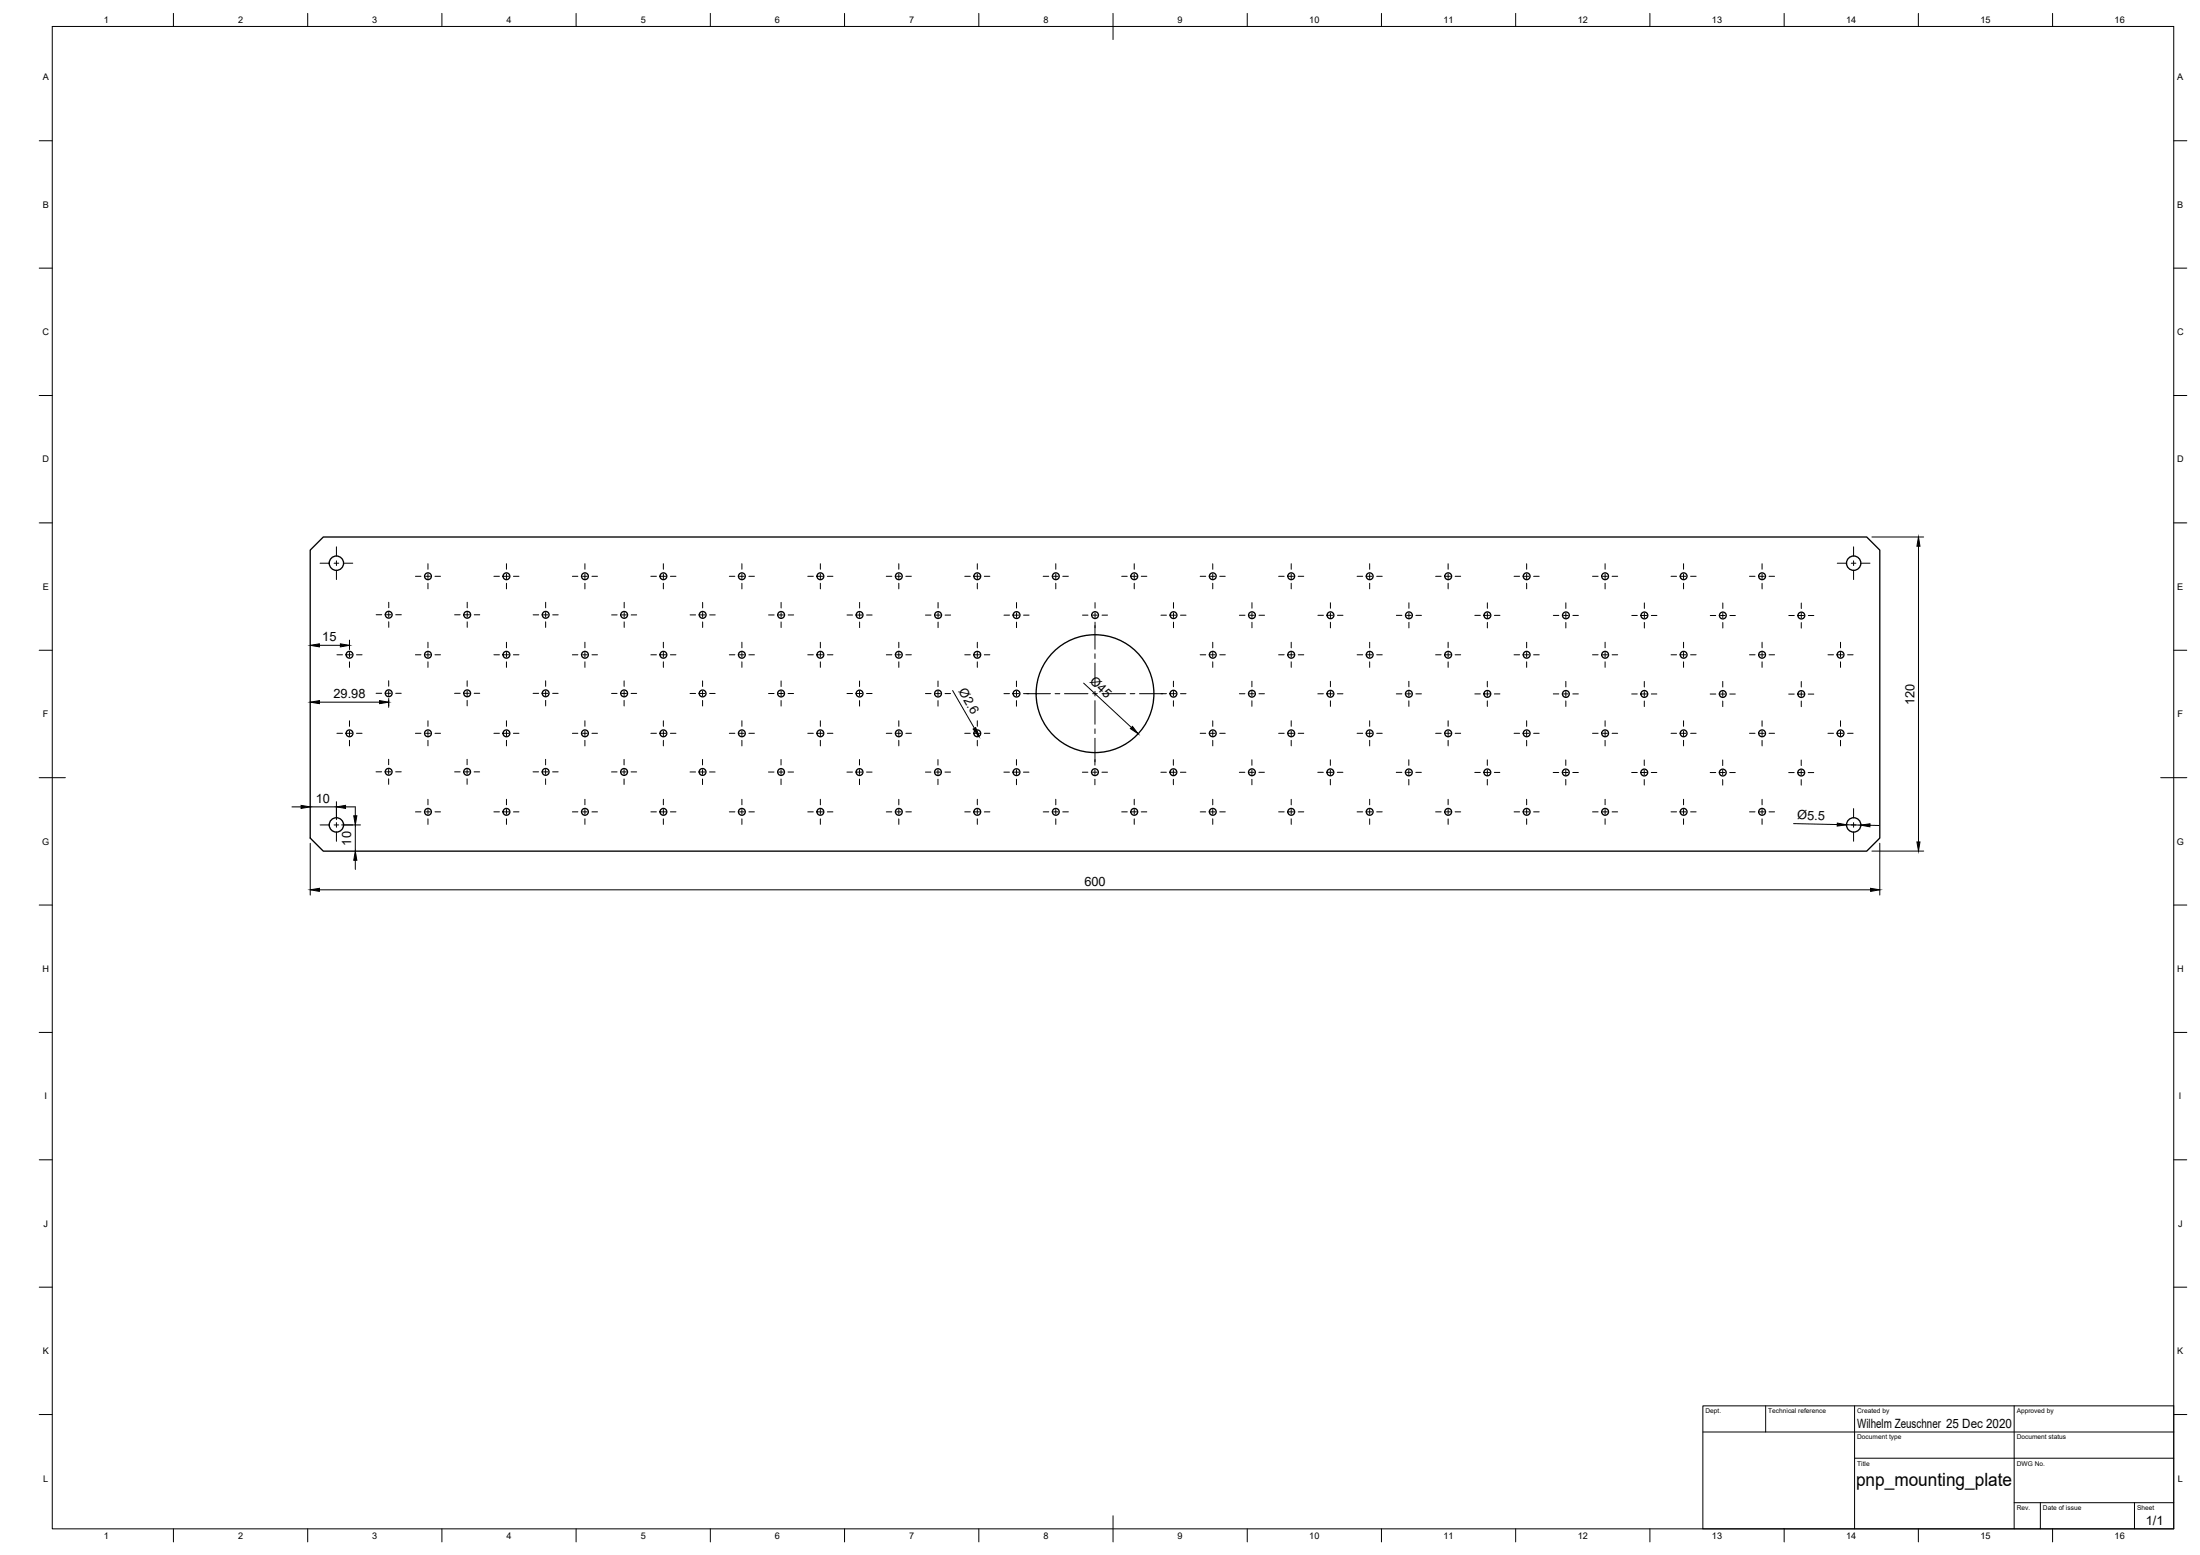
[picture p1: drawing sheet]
<svg xmlns="http://www.w3.org/2000/svg" width="841mm" height="594mm" viewBox="0 0 841 594" stroke-linecap="round" stroke-linejoin="round" font-family="sans-serif">
<!-- layer: Visible -->
<g fill="none" stroke="#000" stroke-width=".51">
<path d="M123.6 205.2h590l5 5v110l-5 5h-590l-5-5v-110z"/>
<circle cx="128.6" cy="215.2" r="2.74"/>
<circle cx="708.6" cy="215.2" r="2.74"/>
<circle cx="148.6" cy="234.8" r="1.3"/>
<circle cx="163.6" cy="220.2" r="1.3"/>
<circle cx="178.6" cy="234.9" r="1.3"/>
<circle cx="193.6" cy="220.2" r="1.3"/>
<circle cx="208.6" cy="234.9" r="1.3"/>
<circle cx="223.6" cy="220.2" r="1.3"/>
<circle cx="238.6" cy="234.9" r="1.3"/>
<circle cx="253.6" cy="220.2" r="1.3"/>
<circle cx="268.6" cy="234.9" r="1.3"/>
<circle cx="283.6" cy="220.2" r="1.3"/>
<circle cx="298.6" cy="234.9" r="1.3"/>
<circle cx="313.6" cy="220.2" r="1.3"/>
<circle cx="328.6" cy="235" r="1.3"/>
<circle cx="343.6" cy="220.2" r="1.3"/>
<circle cx="358.6" cy="235" r="1.3"/>
<circle cx="373.6" cy="220.2" r="1.3"/>
<circle cx="388.6" cy="235" r="1.3"/>
<circle cx="403.6" cy="220.2" r="1.3"/>
<circle cx="418.6" cy="235" r="1.3"/>
<circle cx="433.6" cy="220.2" r="1.3"/>
<circle cx="448.6" cy="235" r="1.3"/>
<circle cx="463.6" cy="220.2" r="1.3"/>
<circle cx="478.6" cy="235" r="1.3"/>
<circle cx="493.6" cy="220.2" r="1.3"/>
<circle cx="508.6" cy="235.1" r="1.3"/>
<circle cx="523.6" cy="220.2" r="1.3"/>
<circle cx="538.6" cy="235.1" r="1.3"/>
<circle cx="553.6" cy="220.2" r="1.3"/>
<circle cx="568.6" cy="235.1" r="1.3"/>
<circle cx="583.6" cy="220.2" r="1.3"/>
<circle cx="598.6" cy="235.1" r="1.3"/>
<circle cx="613.6" cy="220.2" r="1.3"/>
<circle cx="628.6" cy="235.1" r="1.3"/>
<circle cx="643.6" cy="220.2" r="1.3"/>
<circle cx="658.6" cy="235.1" r="1.3"/>
<circle cx="673.6" cy="220.2" r="1.3"/>
<circle cx="688.6" cy="235.2" r="1.3"/>
<circle cx="133.6" cy="250.2" r="1.3"/>
<circle cx="163.6" cy="250.2" r="1.3"/>
<circle cx="193.6" cy="250.2" r="1.3"/>
<circle cx="223.6" cy="250.2" r="1.3"/>
<circle cx="253.6" cy="250.2" r="1.3"/>
<circle cx="283.6" cy="250.2" r="1.3"/>
<circle cx="313.6" cy="250.2" r="1.3"/>
<circle cx="343.6" cy="250.2" r="1.3"/>
<circle cx="373.6" cy="250.2" r="1.3"/>
<circle cx="463.6" cy="250.2" r="1.3"/>
<circle cx="493.6" cy="250.2" r="1.3"/>
<circle cx="523.6" cy="250.2" r="1.3"/>
<circle cx="553.6" cy="250.2" r="1.3"/>
<circle cx="583.6" cy="250.2" r="1.3"/>
<circle cx="613.6" cy="250.2" r="1.3"/>
<circle cx="643.6" cy="250.2" r="1.3"/>
<circle cx="673.6" cy="250.2" r="1.3"/>
<circle cx="703.6" cy="250.2" r="1.3"/>
<circle cx="148.6" cy="264.9" r="1.3"/>
<circle cx="178.6" cy="264.9" r="1.3"/>
<circle cx="208.6" cy="264.9" r="1.3"/>
<circle cx="238.6" cy="264.9" r="1.3"/>
<circle cx="268.6" cy="264.9" r="1.3"/>
<circle cx="298.6" cy="264.9" r="1.3"/>
<circle cx="328.6" cy="265" r="1.3"/>
<circle cx="358.6" cy="265" r="1.3"/>
<circle cx="388.6" cy="265" r="1.3"/>
<circle cx="418.6" cy="265" r="22.5"/>
<circle cx="448.6" cy="265" r="1.3"/>
<circle cx="478.6" cy="265" r="1.3"/>
<circle cx="508.6" cy="265.1" r="1.3"/>
<circle cx="538.6" cy="265.1" r="1.3"/>
<circle cx="568.6" cy="265.1" r="1.3"/>
<circle cx="598.6" cy="265.1" r="1.3"/>
<circle cx="628.6" cy="265.1" r="1.3"/>
<circle cx="658.6" cy="265.1" r="1.3"/>
<circle cx="688.6" cy="265.2" r="1.3"/>
<circle cx="133.6" cy="280.2" r="1.3"/>
<circle cx="148.6" cy="294.9" r="1.3"/>
<circle cx="163.6" cy="280.2" r="1.3"/>
<circle cx="178.6" cy="294.9" r="1.3"/>
<circle cx="193.6" cy="280.2" r="1.3"/>
<circle cx="208.6" cy="294.9" r="1.3"/>
<circle cx="223.6" cy="280.2" r="1.3"/>
<circle cx="238.6" cy="294.9" r="1.3"/>
<circle cx="253.6" cy="280.2" r="1.3"/>
<circle cx="268.6" cy="294.9" r="1.3"/>
<circle cx="283.6" cy="280.2" r="1.3"/>
<circle cx="298.6" cy="294.9" r="1.3"/>
<circle cx="313.6" cy="280.2" r="1.3"/>
<circle cx="328.6" cy="295" r="1.3"/>
<circle cx="343.6" cy="280.2" r="1.3"/>
<circle cx="358.6" cy="295" r="1.3"/>
<circle cx="373.6" cy="280.2" r="1.3"/>
<circle cx="388.6" cy="295" r="1.3"/>
<circle cx="418.6" cy="295" r="1.3"/>
<circle cx="448.6" cy="295" r="1.3"/>
<circle cx="463.6" cy="280.2" r="1.3"/>
<circle cx="478.6" cy="295" r="1.3"/>
<circle cx="493.6" cy="280.2" r="1.3"/>
<circle cx="508.6" cy="295.1" r="1.3"/>
<circle cx="523.6" cy="280.2" r="1.3"/>
<circle cx="538.6" cy="295.1" r="1.3"/>
<circle cx="553.6" cy="280.2" r="1.3"/>
<circle cx="568.6" cy="295.1" r="1.3"/>
<circle cx="583.6" cy="280.2" r="1.3"/>
<circle cx="598.6" cy="295.1" r="1.3"/>
<circle cx="613.6" cy="280.2" r="1.3"/>
<circle cx="628.6" cy="295.1" r="1.3"/>
<circle cx="643.6" cy="280.2" r="1.3"/>
<circle cx="658.6" cy="295.2" r="1.3"/>
<circle cx="673.6" cy="280.2" r="1.3"/>
<circle cx="688.6" cy="295.2" r="1.3"/>
<circle cx="703.6" cy="280.2" r="1.3"/>
<circle cx="128.6" cy="315.2" r="2.74"/>
<circle cx="163.6" cy="310.2" r="1.3"/>
<circle cx="193.6" cy="310.2" r="1.3"/>
<circle cx="223.6" cy="310.2" r="1.3"/>
<circle cx="253.6" cy="310.2" r="1.3"/>
<circle cx="283.6" cy="310.2" r="1.3"/>
<circle cx="313.6" cy="310.2" r="1.3"/>
<circle cx="343.6" cy="310.2" r="1.3"/>
<circle cx="373.6" cy="310.2" r="1.3"/>
<circle cx="403.6" cy="310.2" r="1.3"/>
<circle cx="433.6" cy="310.2" r="1.3"/>
<circle cx="463.6" cy="310.2" r="1.3"/>
<circle cx="493.6" cy="310.2" r="1.3"/>
<circle cx="523.6" cy="310.2" r="1.3"/>
<circle cx="553.6" cy="310.2" r="1.3"/>
<circle cx="583.6" cy="310.2" r="1.3"/>
<circle cx="613.6" cy="310.2" r="1.3"/>
<circle cx="643.6" cy="310.2" r="1.3"/>
<circle cx="673.6" cy="310.2" r="1.3"/>
<circle cx="708.6" cy="315.2" r="2.74"/>
</g>
<!-- layer: Border -->
<g fill="none" stroke="#000" stroke-width=".38">
<path d="M20 10.1h811v574h-811zM66.3 5.1v5M117.6 5.1v5M168.9 5.1v5M220.2 5.1v5M271.5 5.1v5M322.9 5.1v5M374.2 5.1v5M425.5 5.1v10M476.8 5.1v5M528.1 5.1v5M579.4 5.1v5"/>
<path d="M630.7 5.1v5M682.1 5.1v5M733.4 5.1v5M784.7 5.1v5M15 53.8h5M831 53.8h5M15 102.4h5M831 102.4h5M15 151.1h5M831 151.1h5M15 199.8h5M831 199.8h5"/>
<path d="M15 248.4h5M831 248.4h5M15 297.1h10M826 297.1h10M15 345.8h5M831 345.8h5M15 394.4h5M831 394.4h5M15 443.1h5M831 443.1h5M15 491.8h5M831 491.8h5"/>
<path d="M15 540.4h5M831 540.4h5M425.5 579.1v10M66.3 584.1v5M117.6 584.1v5M168.9 584.1v5M220.2 584.1v5M271.5 584.1v5M322.9 584.1v5M374.2 584.1v5M476.8 584.1v5M528.1 584.1v5"/>
<path d="M579.4 584.1v5M630.7 584.1v5M682.1 584.1v5M733.4 584.1v5M784.7 584.1v5"/>
</g>
<!-- layer: TitleBlock -->
<path d="M651 537.1h180v47h-180zM675 537.1v10M709 537.1v47M770 537.1v47M651 547.1h180M709 557.1h122M770 574.1h61M780 574.1v10M816 574.1v10" fill="none" stroke="#000" stroke-width=".38"/>
<!-- layer: Dimensions -->
<g fill="none" stroke="#000" stroke-width=".38">
<path d="M715.6 205.2h19.8M733.4 208.7v113M122.1 246.5h8M133.6 244.6v3.6M122.1 268.3h23M148.6 266.9v3.3M364.2 263.8l8.3 14.4M414.3 261l18.2 16.9M111.6 308.3h3.5M118.6 308.3h10M128.6 306.3v6.9M130.6 315.2h7.2"/>
<path d="M132.1 308.3h3.5M135.8 308.2v3.5M135.8 315.2v10M685.7 314.7l16.7 .3M705.8 315.1l5.5 .1M714.8 315.3l3.6 .1M118.6 322.2v19.8M122.1 340h593M135.8 328.7v3.5M715.6 325.2h19.8M718.6 322.2v19.8"/>
</g>
<g fill="#000" stroke="#000" stroke-width=".38">
<path d="M733.4 205.2l.6 3.5h-1.2zM118.6 246.5l3.5-.5v1.1zM130.1 246l3.5 .5-3.5 .6zM118.6 268.3l3.5-.6v1.1zM145.1 267.7l3.5 .6-3.5 .5zM372 278.5l1-.5 1.2 3.3zM432.9 277.5l2.2 2.8-3-1.9zM115.1 307.7l3.5 .6-3.5 .6zM128.6 308.3l3.5-.6v1.2zM135.2 311.7h1.2l-.6 3.5zM702.4 314.4l3.4 .7-3.5 .5zM711.3 315.2l3.6-.5-.1 1.2z"/>
<path d="M118.6 340l3.5-.6v1.1zM135.8 325.2l.6 3.5h-1.2zM715.1 339.4l3.5 .6-3.5 .5zM732.8 321.7h1.2l-.6 3.5z"/>
</g>
<!-- layer: Center Lines -->
<g fill="none" stroke="#000" stroke-width=".38">
<path d="M122.4 215.2h3.5M127.7 215.2h1.8M128.6 208.9v3.6M128.6 214.3v1.8M128.6 217.8v3.6M131.3 215.2h3.6M163.6 215.4v2.1M163.6 219.3v1.8M193.6 215.4v2.1M193.6 219.3v1.8M223.6 215.4v2.1M223.6 219.3v1.8"/>
<path d="M253.6 215.4v2.1M253.6 219.3v1.8M283.6 215.4v2.1M283.6 219.3v1.8M313.6 215.4v2.1M313.6 219.3v1.8M343.6 215.4v2.1M343.6 219.3v1.8M373.6 215.4v2.1M373.6 219.3v1.8M403.6 215.4v2.1M403.6 219.3v1.8"/>
<path d="M433.6 215.4v2.1M433.6 219.3v1.8M463.6 215.4v2.1M463.6 219.3v1.8M493.6 215.4v2.1M493.6 219.3v1.8M523.6 215.4v2.1M523.6 219.3v1.8M553.6 215.4v2.1M553.6 219.3v1.8M583.6 215.4v2.1M583.6 219.3v1.8"/>
<path d="M613.6 215.4v2.1M613.6 219.3v1.8M643.6 215.4v2.1M643.6 219.3v1.8M673.6 215.4v2.1M673.6 219.3v1.8M702.4 215.2h3.5M707.7 215.2h1.8M708.6 208.9v3.6M708.6 214.3v1.8M708.6 217.8v3.6M711.3 215.2h3.6"/>
<path d="M143.8 234.9h2.1M147.7 234.9h1.8M148.6 230.1v2.1M148.6 234v1.7M148.6 237.5v2.2M151.3 234.9h2.1M158.8 220.2h2.1M162.7 220.2h1.8M163.6 222.8v2.2M166.3 220.2h2.1M173.8 234.9h2.1M177.7 234.9h1.8"/>
<path d="M178.6 230.1v2.1M178.6 234v1.8M178.6 237.6v2.1M181.3 234.9h2.1M188.8 220.2h2.1M192.7 220.2h1.8M193.6 222.8v2.2M196.3 220.2h2.1M203.8 234.9h2.1M207.7 234.9h1.8M208.6 230.1v2.1M208.6 234v1.8"/>
<path d="M208.6 237.6v2.1M211.3 234.9h2.1M218.8 220.2h2.1M222.7 220.2h1.8M223.6 222.8v2.2M226.3 220.2h2.1M233.8 234.9h2.1M237.7 234.9h1.8M238.6 230.1v2.1M238.6 234v1.8M238.6 237.6v2.1M241.3 234.9h2.1"/>
<path d="M248.8 220.2h2.1M252.7 220.2h1.8M253.6 222.8v2.2M256.3 220.2h2.1M263.8 234.9h2.1M267.7 234.9h1.8M268.6 230.1v2.2M268.6 234v1.8M268.6 237.6v2.1M271.3 234.9h2.1M278.8 220.2h2.1M282.7 220.2h1.8"/>
<path d="M283.6 222.8v2.2M286.3 220.2h2.1M293.8 234.9h2.1M297.7 234.9h1.8M298.6 230.1v2.2M298.6 234.1v1.7M298.6 237.6v2.1M301.3 234.9h2.1M308.8 220.2h2.1M312.7 220.2h1.8M313.6 222.8v2.2M316.3 220.2h2.1"/>
<path d="M323.8 235h2.1M327.7 235h1.8M328.6 230.2v2.1M328.6 234.1v1.8M328.6 237.7v2.1M331.3 235h2.1M338.8 220.2h2.1M342.7 220.2h1.8M343.6 222.8v2.2M346.3 220.2h2.1M353.8 235h2.1M357.7 235h1.8"/>
<path d="M358.6 230.2v2.1M358.6 234.1v1.8M358.6 237.7v2.1M361.3 235h2.1M368.8 220.2h2.1M372.7 220.2h1.8M373.6 222.8v2.2M376.3 220.2h2.1M383.8 235h2.1M387.7 235h1.8M388.6 230.2v2.1M388.6 234.1v1.8"/>
<path d="M388.6 237.7v2.1M391.3 235h2.1M398.8 220.2h2.1M402.7 220.2h1.8M403.6 222.8v2.2M406.3 220.2h2.1M413.8 235h2.1M417.7 235h1.8M418.6 230.2v2.1M418.6 234.1v1.8M418.6 237.7v10.3M421.3 235h2.1"/>
<path d="M428.8 220.2h2.1M432.7 220.2h1.8M433.6 222.8v2.2M436.3 220.2h2.1M443.8 235h2.1M447.7 235h1.8M448.6 230.2v2.2M448.6 234.1v1.8M448.6 237.7v2.1M451.3 235h2.1M458.8 220.2h2.1M462.7 220.2h1.8"/>
<path d="M463.6 222.8v2.2M466.3 220.2h2.1M473.8 235h2.1M477.7 235h1.8M478.6 230.2v2.2M478.6 234.2v1.7M478.6 237.7v2.2M481.3 235h2.1M488.8 220.2h2.1M492.7 220.2h1.8M493.6 222.8v2.2M496.3 220.2h2.1"/>
<path d="M503.8 235.1h2.1M507.7 235.1h1.8M508.6 230.3v2.1M508.6 234.2v1.8M508.6 237.7v2.2M511.3 235.1h2.1M518.8 220.2h2.1M522.7 220.2h1.8M523.6 222.8v2.2M526.3 220.2h2.1M533.8 235.1h2.1M537.7 235.1h1.8"/>
<path d="M538.6 230.3v2.1M538.6 234.2v1.8M538.6 237.8v2.1M541.3 235.1h2.1M548.8 220.2h2.1M552.7 220.2h1.8M553.6 222.8v2.2M556.3 220.2h2.1M563.8 235.1h2.1M567.7 235.1h1.8M568.6 230.3v2.1M568.6 234.2v1.8"/>
<path d="M568.6 237.8v2.1M571.3 235.1h2.1M578.8 220.2h2.1M582.7 220.2h1.8M583.6 222.8v2.2M586.3 220.2h2.1M593.8 235.1h2.1M597.7 235.1h1.8M598.6 230.3v2.1M598.6 234.2v1.8M598.6 237.8v2.1M601.3 235.1h2.1"/>
<path d="M608.8 220.2h2.1M612.7 220.2h1.8M613.6 222.8v2.2M616.3 220.2h2.1M623.8 235.1h2.1M627.7 235.1h1.8M628.6 230.3v2.1M628.6 234.2v1.8M628.6 237.8v2.1M631.3 235.1h2.1M638.8 220.2h2.1M642.7 220.2h1.8"/>
<path d="M643.6 222.8v2.2M646.3 220.2h2.1M653.8 235.2h2.1M657.7 235.2h1.8M658.6 230.3v2.2M658.6 234.3v1.7M658.6 237.8v2.1M661.3 235.2h2.1M668.8 220.2h2.1M672.7 220.2h1.8M673.6 222.8v2.2M676.3 220.2h2.1"/>
<path d="M683.8 235.2h2.1M687.7 235.2h1.8M688.6 230.4v2.1M688.6 234.3v1.8M688.6 237.8v2.2M691.3 235.2h2.1M128.8 250.2h2.1M132.7 250.2h1.8M133.6 245.4v2.1M133.6 249.3v1.8M133.6 252.8v2.2M136.3 250.2h2.1"/>
<path d="M158.8 250.2h2.1M162.7 250.2h1.8M163.6 245.4v2.1M163.6 249.3v1.8M163.6 252.8v2.2M166.3 250.2h2.1M188.8 250.2h2.1M192.7 250.2h1.8M193.6 245.4v2.1M193.6 249.3v1.8M193.6 252.8v2.2M196.3 250.2h2.1"/>
<path d="M218.8 250.2h2.1M222.7 250.2h1.8M223.6 245.4v2.1M223.6 249.3v1.8M223.6 252.8v2.2M226.3 250.2h2.1M248.8 250.2h2.1M252.7 250.2h1.8M253.6 245.4v2.1M253.6 249.3v1.8M253.6 252.8v2.2M256.3 250.2h2.1"/>
<path d="M278.8 250.2h2.1M282.7 250.2h1.8M283.6 245.4v2.1M283.6 249.3v1.8M283.6 252.8v2.2M286.3 250.2h2.1M308.8 250.2h2.1M312.7 250.2h1.8M313.6 245.4v2.1M313.6 249.3v1.8M313.6 252.8v2.2M316.3 250.2h2.1"/>
<path d="M338.8 250.2h2.1M342.7 250.2h1.8M343.6 245.4v2.1M343.6 249.3v1.8M343.6 252.8v2.2M346.3 250.2h2.1M368.8 250.2h2.1M372.7 250.2h1.8M373.6 245.4v2.1M373.6 249.3v1.8M373.6 252.8v2.2M376.3 250.2h2.1"/>
<path d="M418.6 249.8v1.8M418.6 253.4v8.9M458.8 250.2h2.1M462.7 250.2h1.8M463.6 245.4v2.1M463.6 249.3v1.8M463.6 252.8v2.2M466.3 250.2h2.1M488.8 250.2h2.1M492.7 250.2h1.8M493.6 245.4v2.1M493.6 249.3v1.8"/>
<path d="M493.6 252.8v2.2M496.3 250.2h2.1M518.8 250.2h2.1M522.7 250.2h1.8M523.6 245.4v2.1M523.6 249.3v1.8M523.6 252.8v2.2M526.3 250.2h2.1M548.8 250.2h2.1M552.7 250.2h1.8M553.6 245.4v2.1M553.6 249.3v1.8"/>
<path d="M553.6 252.8v2.2M556.3 250.2h2.1M578.8 250.2h2.1M582.7 250.2h1.8M583.6 245.4v2.1M583.6 249.3v1.8M583.6 252.8v2.2M586.3 250.2h2.1M608.8 250.2h2.1M612.7 250.2h1.8M613.6 245.4v2.1M613.6 249.3v1.8"/>
<path d="M613.6 252.8v2.2M616.3 250.2h2.1M638.8 250.2h2.1M642.7 250.2h1.8M643.6 245.4v2.1M643.6 249.3v1.8M643.6 252.8v2.2M646.3 250.2h2.1M668.8 250.2h2.1M672.7 250.2h1.8M673.6 245.4v2.1M673.6 249.3v1.8"/>
<path d="M673.6 252.8v2.2M676.3 250.2h2.1M698.8 250.2h2.1M702.7 250.2h1.8M703.6 245.4v2.1M703.6 249.3v1.8M703.6 252.8v2.2M706.3 250.2h2.1M133.6 275.4v2.1M133.6 279.3v1.8M143.8 264.9h2.1M147.7 264.9h1.8"/>
<path d="M148.6 260.1v2.1M148.6 264v1.8M148.6 267.5v2.2M151.3 264.9h2.1M163.6 275.4v2.1M163.6 279.3v1.8M173.8 264.9h2.1M177.7 264.9h1.8M178.6 260.1v2.1M178.6 264v1.8M178.6 267.6v2.1M181.3 264.9h2.1"/>
<path d="M193.6 275.4v2.1M193.6 279.3v1.8M203.8 264.9h2.1M207.7 264.9h1.8M208.6 260.1v2.1M208.6 264v1.8M208.6 267.6v2.1M211.3 264.9h2.1M223.6 275.4v2.1M223.6 279.3v1.8M233.8 264.9h2.1M237.7 264.9h1.8"/>
<path d="M238.6 260.1v2.1M238.6 264v1.8M238.6 267.6v2.1M241.3 264.9h2.1M253.6 275.4v2.1M253.6 279.3v1.8M263.8 264.9h2.1M267.7 264.9h1.8M268.6 260.1v2.1M268.6 264v1.8M268.6 267.6v2.1M271.3 264.9h2.1"/>
<path d="M283.6 275.4v2.1M283.6 279.3v1.8M293.8 265h2.1M297.7 265h1.8M298.6 260.2v2.1M298.6 264v1.8M298.6 267.6v2.1M301.3 265h2.1M313.6 275.4v2.1M313.6 279.3v1.8M323.8 265h2.1M327.7 265h1.8"/>
<path d="M328.6 260.2v2.1M328.6 264.1v1.7M328.6 267.6v2.2M331.3 265h2.1M343.6 275.4v2.1M343.6 279.3v1.8M353.8 265h2.1M357.7 265h1.8M358.6 260.2v2.1M358.6 264.1v1.8M358.6 267.7v2.1M361.3 265h2.1"/>
<path d="M373.6 275.4v2.1M373.6 279.3v1.8M383.8 265h2.1M387.7 265h1.8M388.6 260.2v2.1M388.6 264.1v1.8M388.6 267.7v2.1M391.3 265h10.3M403.4 265h1.8M406.9 265h9M417.7 265h1.8M418.6 264.1v1.8"/>
<path d="M418.6 267.7v9M418.6 278.5v1.7M421.3 265h9M432 265h1.8M435.6 265h10.3M447.7 265h1.8M448.6 260.2v2.2M448.6 264.1v1.8M448.6 267.7v2.1M451.3 265h2.1M463.6 275.4v2.1M463.6 279.3v1.8"/>
<path d="M473.8 265h2.1M477.7 265h1.8M478.6 260.2v2.2M478.6 264.2v1.7M478.6 267.7v2.1M481.3 265h2.1M493.6 275.4v2.1M493.6 279.3v1.8M503.8 265.1h2.1M507.7 265.1h1.8M508.6 260.3v2.1M508.6 264.2v1.8"/>
<path d="M508.6 267.8v2.1M511.3 265.1h2.1M523.6 275.4v2.1M523.6 279.3v1.8M533.8 265.1h2.1M537.7 265.1h1.8M538.6 260.3v2.1M538.6 264.2v1.8M538.6 267.8v2.1M541.3 265.1h2.1M553.6 275.4v2.1M553.6 279.3v1.8"/>
<path d="M563.8 265.1h2.1M567.7 265.1h1.8M568.6 260.3v2.1M568.6 264.2v1.8M568.6 267.8v2.1M571.3 265.1h2.1M583.6 275.4v2.1M583.6 279.3v1.8M593.8 265.1h2.1M597.7 265.1h1.8M598.6 260.3v2.1M598.6 264.2v1.8"/>
<path d="M598.6 267.8v2.1M601.3 265.1h2.1M613.6 275.4v2.1M613.6 279.3v1.8M623.8 265.1h2.1M627.7 265.1h1.8M628.6 260.3v2.2M628.6 264.2v1.8M628.6 267.8v2.1M631.3 265.1h2.1M643.6 275.4v2.1M643.6 279.3v1.8"/>
<path d="M653.8 265.1h2.1M657.7 265.1h1.8M658.6 260.3v2.2M658.6 264.3v1.7M658.6 267.8v2.2M661.3 265.1h2.1M673.6 275.4v2.1M673.6 279.3v1.8M683.8 265.2h2.1M687.7 265.2h1.8M688.6 260.4v2.1M688.6 264.3v1.8"/>
<path d="M688.6 267.8v2.2M691.3 265.2h2.1M703.6 275.4v2.1M703.6 279.3v1.8M128.8 280.2h2.1M132.7 280.2h1.8M133.6 282.8v2.2M136.3 280.2h2.1M143.8 294.9h2.1M147.7 294.9h1.8M148.6 290.1v2.1M148.6 294v1.8"/>
<path d="M148.6 297.5v2.2M151.3 294.9h2.1M158.8 280.2h2.1M162.7 280.2h1.8M163.6 282.8v2.2M166.3 280.2h2.1M173.8 294.9h2.1M177.7 294.9h1.8M178.6 290.1v2.1M178.6 294v1.8M178.6 297.6v2.1M181.3 294.9h2.1"/>
<path d="M188.8 280.2h2.1M192.7 280.2h1.8M193.6 282.8v2.2M196.3 280.2h2.1M203.8 294.9h2.1M207.7 294.9h1.8M208.6 290.1v2.1M208.6 294v1.8M208.6 297.6v2.1M211.2 294.9h2.2M218.8 280.2h2.1M222.7 280.2h1.8"/>
<path d="M223.6 282.8v2.2M226.3 280.2h2.1M233.8 294.9h2.1M237.7 294.9h1.8M238.6 290.1v2.1M238.6 294v1.8M238.6 297.6v2.1M241.3 294.9h2.1M248.8 280.2h2.1M252.7 280.2h1.8M253.6 282.8v2.2M256.3 280.2h2.1"/>
<path d="M263.8 294.9h2.1M267.7 294.9h1.8M268.6 290.1v2.1M268.6 294v1.8M268.6 297.6v2.1M271.3 294.9h2.1M278.8 280.2h2.1M282.7 280.2h1.8M283.6 282.8v2.2M286.3 280.2h2.1M293.8 295h2.1M297.7 295h1.8"/>
<path d="M298.6 290.1v2.2M298.6 294.1v1.7M298.6 297.6v2.2M301.2 295h2.2M308.8 280.2h2.1M312.7 280.2h1.8M313.6 282.8v2.2M316.3 280.2h2.1M323.8 295h2.1M327.7 295h1.8M328.6 290.2v2.1M328.6 294.1v1.8"/>
<path d="M328.6 297.6v2.2M331.3 295h2.1M338.8 280.2h2.1M342.7 280.2h1.8M343.6 282.8v2.2M346.3 280.2h2.1M353.8 295h2.1M357.7 295h1.8M358.6 290.2v2.1M358.6 294.1v1.8M358.6 297.7v2.1M361.3 295h2.1"/>
<path d="M368.8 280.2h2.1M372.7 280.2h1.8M373.6 282.8v2.2M376.3 280.2h2.1M383.8 295h2.1M387.7 295h1.8M388.6 290.2v2.1M388.6 294.1v1.8M388.6 297.7v2.1M391.2 295h2.2M413.8 295h2.1M417.7 295h1.8"/>
<path d="M418.6 294.1v1.8M418.6 297.7v2.1M418.6 282v10.3M421.3 295h2.1M443.8 295h2.1M447.7 295h1.8M448.6 290.2v2.1M448.6 294.1v1.8M448.6 297.7v2.1M451.3 295h2.1M458.8 280.2h2.1M462.7 280.2h1.8"/>
<path d="M463.6 282.8v2.2M466.3 280.2h2.1M473.8 295.1h2.1M477.7 295.1h1.8M478.6 290.3v2.1M478.6 294.1v1.8M478.6 297.7v2.1M481.2 295.1h2.2M488.8 280.2h2.1M492.7 280.2h1.8M493.6 282.8v2.2M496.3 280.2h2.1"/>
<path d="M503.8 295.1h2.1M507.7 295.1h1.8M508.6 290.3v2.1M508.6 294.2v1.7M508.6 297.7v2.2M511.2 295.1h2.2M518.8 280.2h2.1M522.7 280.2h1.8M523.6 282.8v2.2M526.3 280.2h2.1M533.8 295.1h2.1M537.7 295.1h1.8"/>
<path d="M538.6 290.3v2.1M538.6 294.2v1.8M538.6 297.8v2.1M541.3 295.1h2.1M548.8 280.2h2.1M552.7 280.2h1.8M553.6 282.8v2.2M556.3 280.2h2.1M563.8 295.1h2.1M567.7 295.1h1.8M568.6 290.3v2.1M568.6 294.2v1.8"/>
<path d="M568.6 297.8v2.1M571.2 295.1h2.2M578.8 280.2h2.1M582.7 280.2h1.8M583.6 282.8v2.2M586.3 280.2h2.1M593.8 295.1h2.1M597.7 295.1h1.8M598.6 290.3v2.1M598.6 294.2v1.8M598.6 297.8v2.1M601.2 295.1h2.2"/>
<path d="M608.8 280.2h2.1M612.7 280.2h1.8M613.6 282.8v2.2M616.3 280.2h2.1M623.8 295.1h2.1M627.7 295.1h1.8M628.6 290.3v2.2M628.6 294.2v1.8M628.6 297.8v2.1M631.3 295.1h2.1M638.8 280.2h2.1M642.7 280.2h1.8"/>
<path d="M643.6 282.8v2.2M646.3 280.2h2.1M653.8 295.1h2.1M657.7 295.1h1.8M658.6 290.3v2.2M658.6 294.3v1.7M658.6 297.8v2.1M661.2 295.1h2.2M668.8 280.2h2.1M672.7 280.2h1.8M673.6 282.8v2.2M676.3 280.2h2.1"/>
<path d="M683.8 295.2h2.1M687.7 295.2h1.8M688.6 290.4v2.1M688.6 294.3v1.8M688.6 297.9v2.1M691.2 295.2h2.2M698.8 280.2h2.1M702.7 280.2h1.8M703.6 282.8v2.2M706.3 280.2h2.1M122.4 315.2h3.5M127.7 315.2h1.8"/>
<path d="M128.6 308.9v3.6M128.6 314.3v1.8M128.6 317.8v3.6M131.3 315.2h3.6M158.8 310.2h2.1M162.7 310.2h1.8M163.6 305.4v2.1M163.6 309.3v1.8M163.6 312.8v2.2M166.3 310.2h2.1M188.8 310.2h2.1M192.7 310.2h1.8"/>
<path d="M193.6 305.4v2.1M193.6 309.3v1.8M193.6 312.8v2.2M196.3 310.2h2.1M218.8 310.2h2.1M222.7 310.2h1.8M223.6 305.4v2.1M223.6 309.3v1.8M223.6 312.8v2.2M226.3 310.2h2.1M248.8 310.2h2.1M252.7 310.2h1.8"/>
<path d="M253.6 305.4v2.1M253.6 309.3v1.8M253.6 312.8v2.2M256.3 310.2h2.1M278.8 310.2h2.1M282.7 310.2h1.8M283.6 305.4v2.1M283.6 309.3v1.8M283.6 312.8v2.2M286.3 310.2h2.1M308.8 310.2h2.1M312.7 310.2h1.8"/>
<path d="M313.6 305.4v2.1M313.6 309.3v1.8M313.6 312.8v2.2M316.3 310.2h2.1M338.8 310.2h2.1M342.7 310.2h1.8M343.6 305.4v2.1M343.6 309.3v1.8M343.6 312.8v2.2M346.3 310.2h2.1M368.8 310.2h2.1M372.7 310.2h1.8"/>
<path d="M373.6 305.4v2.1M373.6 309.3v1.8M373.6 312.8v2.2M376.3 310.2h2.1M398.8 310.2h2.1M402.7 310.2h1.8M403.6 305.4v2.1M403.6 309.3v1.8M403.6 312.8v2.2M406.3 310.2h2.1M428.8 310.2h2.1M432.7 310.2h1.8"/>
<path d="M433.6 305.4v2.1M433.6 309.3v1.8M433.6 312.8v2.2M436.3 310.2h2.1M458.8 310.2h2.1M462.7 310.2h1.8M463.6 305.4v2.1M463.6 309.3v1.8M463.6 312.8v2.2M466.3 310.2h2.1M488.8 310.2h2.1M492.7 310.2h1.8"/>
<path d="M493.6 305.4v2.1M493.6 309.3v1.8M493.6 312.8v2.2M496.3 310.2h2.1M518.8 310.2h2.1M522.7 310.2h1.8M523.6 305.4v2.1M523.6 309.3v1.8M523.6 312.8v2.2M526.3 310.2h2.1M548.8 310.2h2.1M552.7 310.2h1.8"/>
<path d="M553.6 305.4v2.1M553.6 309.3v1.8M553.6 312.8v2.2M556.3 310.2h2.1M578.8 310.2h2.1M582.7 310.2h1.8M583.6 305.4v2.1M583.6 309.3v1.8M583.6 312.8v2.2M586.3 310.2h2.1M608.8 310.2h2.1M612.7 310.2h1.8"/>
<path d="M613.6 305.4v2.1M613.6 309.3v1.8M613.6 312.8v2.2M616.3 310.2h2.1M638.8 310.2h2.1M642.7 310.2h1.8M643.6 305.4v2.1M643.6 309.3v1.8M643.6 312.8v2.2M646.3 310.2h2.1M668.8 310.2h2.1M672.7 310.2h1.8"/>
<path d="M673.6 305.4v2.1M673.6 309.3v1.8M673.6 312.8v2.2M676.3 310.2h2.1M702.4 315.2h3.5M707.7 315.2h1.8M708.6 308.9v3.6M708.6 314.3v1.8M708.6 317.8v3.6M711.3 315.2h3.6"/>
</g>
<text font-size="7" x="709.5" y="567.6">pnp_mounting_plate</text>
<g font-size="4.9">
<text x="123.2" y="245">15</text>
<text x="416.3" y="260.7" transform="rotate(43 416.3 260.7)">Ø45</text>
<text x="127.5" y="266.7">29.98</text>
<text x="366.2" y="264.1" transform="rotate(60 366.2 264.1)">Ø2.6</text>
<text x="731.8" y="269.4" transform="rotate(-90 731.8 269.4)">120</text>
<text x="120.7" y="306.7">10</text>
<text x="687" y="313" transform="rotate(1 687 313)">Ø5.5</text>
<text x="134.3" y="323" transform="rotate(-90 134.3 323)">10</text>
<text x="414.5" y="338.4">600</text>
<text x="709.9" y="545.6">Wilhelm Zeuschner 25 Dec 2020</text>
<text x="820.3" y="582.8">1/1</text>
</g>
<g font-size="3.5">
<text x="39.7" y="8.9">1</text>
<text x="91" y="8.9">2</text>
<text x="142.3" y="8.8">3</text>
<text x="193.6" y="8.9">4</text>
<text x="244.9" y="8.8">5</text>
<text x="296.2" y="8.8">6</text>
<text x="347.6" y="8.8">7</text>
<text x="398.9" y="8.8">8</text>
<text x="450.2" y="8.8">9</text>
<text x="500.5" y="8.8">10</text>
<text x="551.8" y="8.9">11</text>
<text x="603.1" y="8.9">12</text>
<text x="654.5" y="8.8">13</text>
<text x="705.8" y="8.9">14</text>
<text x="757.1" y="8.8">15</text>
<text x="808.4" y="8.8">16</text>
<text x="16.3" y="30.7">A</text>
<text x="832.3" y="30.7">A</text>
<text x="16.3" y="79.3">B</text>
<text x="832.3" y="79.3">B</text>
<text x="16.2" y="128">C</text>
<text x="832.2" y="128">C</text>
<text x="16.2" y="176.7">D</text>
<text x="832.2" y="176.7">D</text>
<text x="16.3" y="225.4">E</text>
<text x="832.3" y="225.4">E</text>
<text x="16.4" y="274">F</text>
<text x="832.4" y="274">F</text>
<text x="16.1" y="322.7">G</text>
<text x="832.1" y="322.7">G</text>
<text x="16.2" y="371.3">H</text>
<text x="832.2" y="371.3">H</text>
<text x="17" y="420">I</text>
<text x="833" y="420">I</text>
<text x="16.6" y="468.7">J</text>
<text x="832.6" y="468.7">J</text>
<text x="16.3" y="517.3">K</text>
<text x="832.3" y="517.3">K</text>
<text x="16.5" y="566">L</text>
<text x="832.5" y="566">L</text>
<text x="39.7" y="587.8">1</text>
<text x="91" y="587.8">2</text>
<text x="142.3" y="587.8">3</text>
<text x="193.6" y="587.8">4</text>
<text x="244.9" y="587.8">5</text>
<text x="296.2" y="587.8">6</text>
<text x="347.6" y="587.8">7</text>
<text x="398.9" y="587.8">8</text>
<text x="450.2" y="587.8">9</text>
<text x="500.5" y="587.8">10</text>
<text x="551.8" y="587.8">11</text>
<text x="603.1" y="587.8">12</text>
<text x="654.5" y="587.8">13</text>
<text x="705.8" y="587.8">14</text>
<text x="757.1" y="587.8">15</text>
<text x="808.4" y="587.8">16</text>
</g>
<g font-size="2.5">
<text x="652" y="539.9">Dept.</text>
<text x="676" y="539.9">Technical reference</text>
<text x="710" y="539.9">Created by</text>
<text x="771" y="539.9">Approved by</text>
<text x="710" y="549.9">Document type</text>
<text x="771" y="549.9">Document status</text>
<text x="710" y="559.9">Title</text>
<text x="771" y="559.9">DWG No.</text>
<text x="771" y="576.9">Rev.</text>
<text x="781" y="576.9">Date of issue</text>
<text x="817" y="576.9">Sheet</text>
</g>
</svg>
